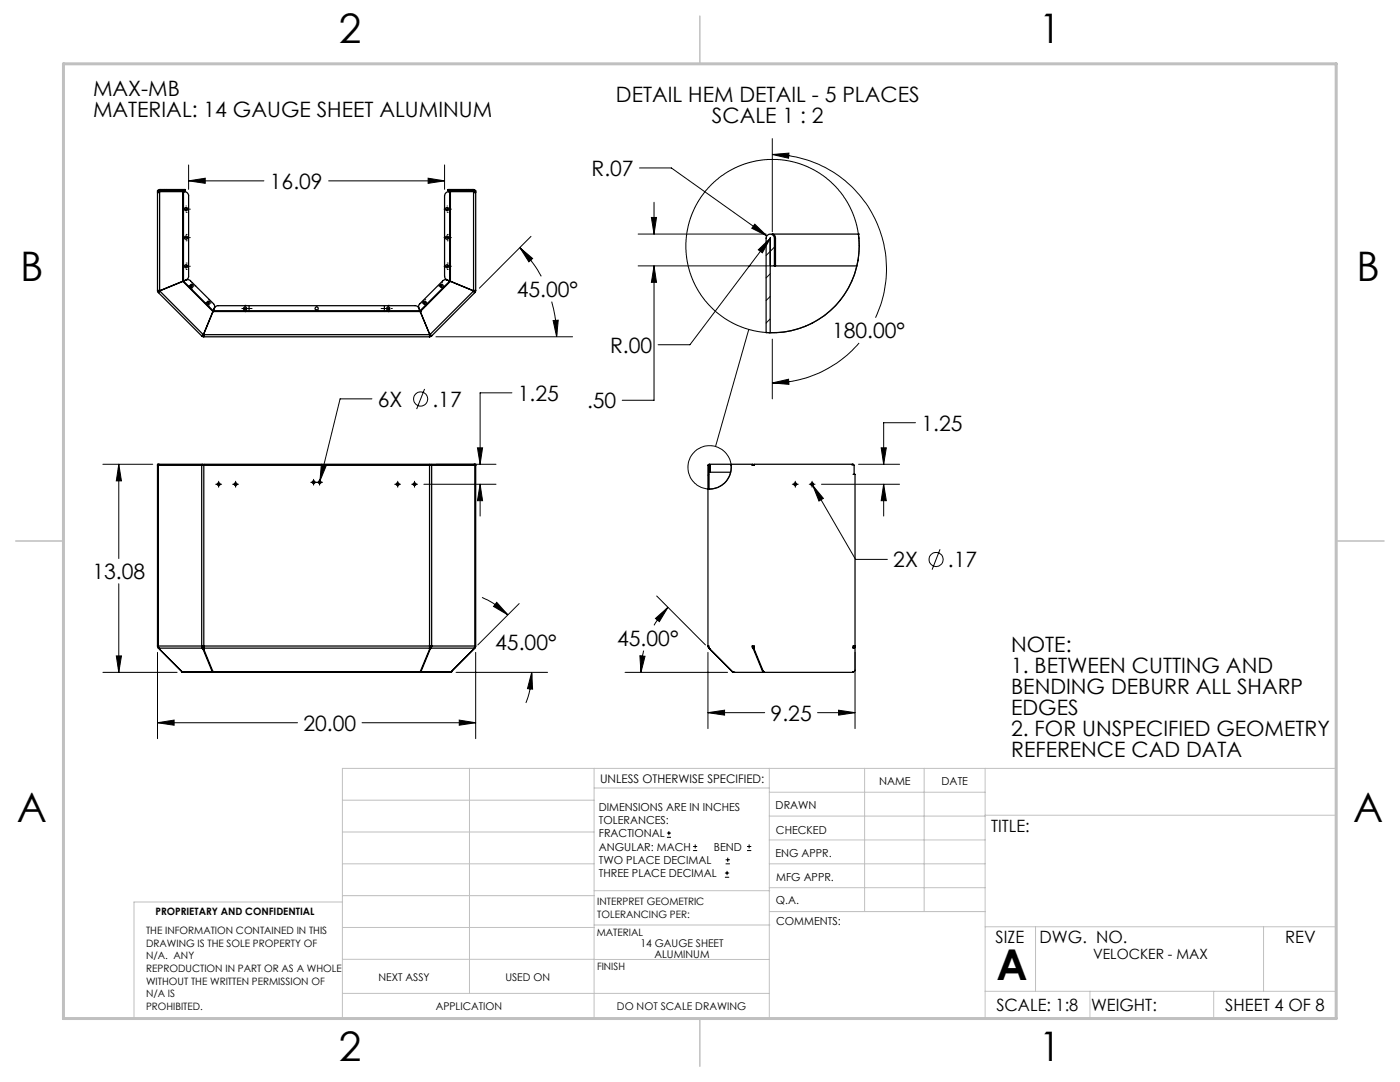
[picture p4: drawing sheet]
<svg xmlns="http://www.w3.org/2000/svg" width="279mm" height="216mm" viewBox="0 0 279 216" stroke-linecap="round" stroke-linejoin="round" font-family="sans-serif">
<g fill="none" stroke="#000" stroke-width=".2">
<path d="M37.6 36.1l3.4-.5v1zM37.6 32.9v4.9M37.6 36.1h15.1M65.6 36.1h23.1M85.4 35.6l3.3 .5-3.3 .5zM88.7 32.9v4.9M127.6 33.5h6.4l19 13.6M154.1 30.8l3.3-.2v1zM154.1 30.8a22.8 22.8 0 0 1 20.6 32.6M154.1 27.7v18.5M36.5 53.1h.1M36.5 41.7h.1"/>
<path d="M36.5 47.4h.1M36.8 53.1h.7M36.8 41.7h.7M36.8 47.4h.7M37.1 52.5h.1M37.1 53.8h.1M37.1 42.4h.1M37.1 46.8h.1M37.1 48h.1M37.1 41.1h.1M37.1 41.4v.7M37.1 47.1v.6"/>
<path d="M37.1 52.8v.6M37.6 57h.1M37.8 53.1h.1M37.8 41.7h.1M37.8 47.4h.1M37.9 57h.7M38.2 56.4h.1M38.2 57.7h.1M38.2 56.7v.7M38.9 57h.1M41.6 59.8h.1M84.8 59.8h.1"/>
<path d="M87.5 57h.1M87.8 57h.6M88.1 56.4h.1M88.1 57.7h.1M88.1 56.7v.7M88.6 47.4h.1M88.6 41.7h.1M88.6 53.1h.1M88.8 57h.1M88.9 53.1h.7M88.9 41.7h.7M88.9 47.4h.7"/>
<path d="M89.3 46.8h.1M89.3 48h.1M89.3 42.4h.1M89.3 52.5h.1M89.3 53.8h.1M89.3 41.1h.1M89.3 41.4v.7M89.3 47.1v.6M89.3 52.8v.6M89.9 47.4h.1M89.9 41.7h.1M89.9 53.1h.1"/>
<path d="M103.8 49.4l2.5 2.2-.7 .6zM103.8 49.4a26.6 26.6 0 0 1 4.2 5.7M106 47.2l-10.3 10.3M127.4 46.7h25.5M127.4 53.1h26.1M130 43.4h1l-.5 3.3zM130.5 53.1l.5 3.2h-1zM130.5 53.1v26.8h-6.3M130.5 40.4v6.3M150.6 44.7l2.4 2.4-3-1.6zM151.3 49.8l2.4-2.3-1.5 2.9zM153.7 54.6l-.8 .9"/>
<path d="M153.7 59.2l-.8 .8M153.7 47.5l-16 21.3h-6.4M154.6 49.3l-1.7 1.7M41 60.4h.1M41.3 60.4h.6M41.6 61.1h.1M41.6 60.1v.6M42.2 60.4h.1M48.3 61.6h.1M48.6 61.6h1.7M48.9 60.9h.1M48.9 62.2h.1"/>
<path d="M48.9 61.2v.7M49.5 61.6h.1M49.7 61v1.2M74.2 79.6h-6.3l-4 16.4M76.1 61.6h1.7M76.7 61v1.2M76.8 61.6h.1M77.5 60.9h.1M77.5 62.2h.1M77.5 61.2v.7M78.1 61.6h.1M84.1 60.4h.1"/>
<path d="M84.5 60.4h.6M84.7 77.6l-1.6 4M84.8 61.1h.1M84.8 60.1v.6M85.4 60.4h.1M87 67.2h27.3M102.2 78.4h-6.4v14.2M110.1 60.2a25.6 25.6 0 0 1 1 7M110.4 64l1-.1-.3 3.3zM149.4 65.7l-6.6 23.4M153.7 63.6l-.8 .9M154.1 76.4l3.3-.7v1z"/>
<path d="M154.1 67.7v11.9M171.4 68.4a22.7 22.7 0 0 1-17.3 8M20.5 92.6h10M23.7 92.6l.5 3.4h-1zM23.7 92.6v18.8M43 96.6h1.2M43.6 96v1.2M46.4 96.6h1.2M47 96v1.2M62 96.2h2.4M62.6 95.6v1.2M63.8 95.6v1.2"/>
<path d="M64.1 92.6l1 .3-1.2 3.1zM78.8 96.6h1.1M79.4 96v1.2M82.2 96.6h1.1M82.7 96v1.2M84.6 96.6h14.4M87 92.6h12M95.3 89.4h1l-.5 3.2zM95.8 96.6l.5 3.3h-1zM95.8 96.6v6.4M141.5 94.7l-.2 .2M158.1 96.6h1.2"/>
<path d="M158.7 96v1.2M161.5 96.6h1.2M162.1 96v1.2M162.2 96.9l2.1 2.5-.9 .6zM162.2 96.9l8.5 14.7h6.4M163.9 96.6h15.6M171.3 92.6h8.2M175.9 89.4h1l-.5 3.2zM176.4 96.6l.5 3.3h-1zM176.4 96.6v6.4M182.7 84.3h-6.3v8.3M23.7 116.5v17.7"/>
<path d="M96.2 119.2a16.9 16.9 0 0 1 5.2 3.5M131.1 118.9l9.7 9.8M187.6 109.6l-1.6 4.1M20.5 134.2h14.8M23.2 130.9h1l-.5 3.3zM31.4 130.2v17.2M91 134.2h18.3M94.9 130.2v17.2M99.1 120.2l2.3 2.5-2.9-1.7zM103.6 120.4l-8.2 8.3M106.1 134.2l.2 3.3-1-.1zM106.1 134.2a16 16 0 0 1-1.1 6.1"/>
<path d="M124.7 134.2h20.5M127.7 130.8l1 .2-.8 3.2zM128.4 129.8l-.4 2.7-.1 1.7M130.8 123.4l2.5-2.2-1.7 2.8zM133.3 121.2a16 16 0 0 0-2.8 3.6M141.3 130.2v15.2M170.6 130.2v15.2M31.4 144.2l3.3-.5v1zM31.4 144.2h28M72.2 144.2h22.7M91.7 143.7l3.2 .5-3.2 .5zM141.3 142.2l3.3-.5v1z"/>
<path d="M141.3 142.2h11.3M163.2 142.2h7.4M167.4 141.7l3.2 .5-3.2 .5zM133.1 167.1h.8M133.1 166.2h.8M133.5 165.8v.9M138.3 169.7h.8M138.3 168.9h.8M138.7 168.5v.8M144.7 175h.8M144.7 174.2h.8M144.8 172.4h.9"/>
<path d="M144.8 171.6h.9M145.1 173.8v.8M145.2 171.1v.9M149.1 169.7h.8M149.1 168.9h.8M149.5 168.5v.8"/>
<circle cx="154.2" cy="49.1" r="17.3"/>
<circle cx="84" cy="79.6" r="1.42"/>
<circle cx="141.6" cy="93.3" r="4.3"/>
<circle cx="186.8" cy="111.6" r="1.41"/>
</g>
<g fill="none" stroke="#c0c0c0" stroke-width=".2">
<path d="M68.3 159.7h50.3M93.7 153.3v44.9M118.6 153.3v49.9M118.6 157.2h34.9M153.5 153.3v49.9M153.5 158.1h43.1M172.5 153.3v28.6M184.4 153.3v28.6M196.6 153.3v49.9M68.3 180h-41.6v23.2h240v-49.9h-198.4v49.9M68.3 178.7h50.3M68.3 172.4h50.3"/>
<path d="M68.3 166h50.3M118.6 177.7h35M153.5 167.6h43.1M153.5 162.8h43.1M153.5 172.4h43.1M153.5 177.1h43.1M196.6 162.7h70.1M68.3 198.2h85.2M68.3 191.4l85.2 .1M68.3 185.1h50.3M118.6 184.6h35M153.6 181.9h43"/>
<path d="M196.6 197.8h70.1M196.6 184.9h70.1M206.7 184.9v12.9M217.5 197.8v5.4M242.2 197.8v5.4M252.2 184.9v12.9"/>
</g>
<path d="M139.7 3.2v9.5M3.1 107.9h9.6M266.7 107.9h9.5M139.7 203.2v9.6" fill="none" stroke="#c0c0c0" stroke-width=".3"/>
<path d="M12.7 12.7h254v190.5h-254z" fill="none" stroke="#c0c0c0" stroke-width=".6"/>
<path d="M31.4 144.2l3.3-.5v1zM91.7 143.7l3.2 .5-3.2 .5zM106.1 134.2l.2 3.3-1-.1zM99.1 120.2l2.3 2.5-2.9-1.7zM23.2 130.9h1l-.5 3.3zM23.7 92.6l.5 3.4h-1zM95.8 96.6l.5 3.3h-1zM95.3 89.4h1l-.5 3.2zM64.1 92.6l-.2 3.4 1.2-3.1zM141.3 142.2l3.3-.5v1zM167.4 141.7l3.2 .5-3.2 .5zM130.8 123.4l2.5-2.2-1.7 2.8zM127.7 130.8l1 .2-.8 3.2zM176.4 96.6l.5 3.3h-1zM175.9 89.4h1l-.5 3.2zM162.2 96.9l1.2 3.1 .9-.6zM85.4 35.6l3.3 .5-3.3 .5zM37.6 36.1l3.4-.5v1zM110.4 64l1-.1-.3 3.3zM103.8 49.4l2.5 2.2-.7 .6zM150.6 44.7l-.6 .8 3 1.6zM130 43.4h1l-.5 3.3zM130.5 53.1l.5 3.2h-1zM154.1 30.8l3.3-.2v1zM154.1 76.4l3.3-.7v1zM151.3 49.8l.9 .6 1.5-2.9z" fill="#000"/>
<g fill="none" stroke="#000" stroke-width=".25">
<path d="M31.4 38.2v-.2h.2v.2M31.4 38.2v19.8M31.4 38.4h.2M31.4 38.2h.2M31.6 38.4h.3v19.6M31.6 38.2h.2M31.6 38.2v.2M31.8 38.2h4.6M31.8 38.2v.2M31.9 37.8l-.4 .2M31.9 38l-.3 .2M31.9 37.8v.2"/>
<path d="M31.9 38h.1M31.9 37.8h.1M31.9 38l-.1 .2M32 37.8h.8M32 38h.8M32 37.8v.2M32.8 37.8h.4M32.8 38h.4M32.8 37.8v.2M33.2 38h3.5M33.2 37.8h3.5M33.2 37.8v.2"/>
<path d="M36.4 38.2l.1 .1M36.5 38.3h.1M36.5 38.3v17.9l-4.5 1.8M36.6 38l-.2 .2M36.6 38.3a.85 .85 0 0 1 1 .8v16.1l-.2 .5-.8 .4M36.6 38.3v17.8M36.7 37.8h.3v.2h-.3M36.7 37.8v.2M89.6 37.8h-.2v.2h.2M89.6 38h3.6M89.6 37.8h3.6M89.6 37.8v.2"/>
<path d="M89.7 38.3h.2M89.7 38.3a.85 .85 0 0 0-1 .8v16l.2 .5 .8 .5M89.7 38.3v17.8M89.8 38l.1 .2M89.9 38.3h.1M89.9 38.2h4.7M89.9 38.2v17.9M93.2 37.8h.4M93.2 38h.4M93.2 37.8v.2M93.6 37.8h.7M93.6 38h.7"/>
<path d="M93.6 37.8v.2M94.3 38h.2M94.3 37.8v.2M94.3 37.8h.2M94.5 38l.1 .2M94.5 38l.2 .2M94.5 37.8l.4 .2M94.5 37.8v.2M94.6 38.2h.1M94.6 38.2v.2M94.7 38.4h-.2v19.6M94.7 38.2v-.2h.2v.2"/>
<path d="M94.7 38.4h.2M94.7 38.2h.2M94.7 38.2v.2M94.9 38.2v19.8M31.4 58h.5M31.4 58l.2 .4M31.6 58.4l8.7 8.6M31.6 58l.2 .2M31.9 58h.1M31.9 58.1l-.3 .3M31.9 58.1l8.6 8.6M32 58l-.1 .1"/>
<path d="M36.5 56.1l-4.5 1.9M36.5 56.1l6 6.1M36.6 56.1h-.1M36.6 56.1l.5-.2a.71 .71 0 0 1 .9 .2l4.8 4.7v.6l-.3 .6M36.6 56.1l5.9 5.9M89.7 56.1h.2M89.7 56.1l-.5-.2a.71 .71 0 0 0-.9 .2l-4.5 4.5-.2 .3v.6M89.7 56.1l-5.9 5.9M89.9 56.1h.1M89.9 56.1l-6 6.1M89.9 56.1l4.5 1.9M94.4 58h.1"/>
<path d="M94.4 58l.1 .1M94.5 58.1l.3 .3M94.5 58.1l-8.7 8.6M94.5 58h.4M94.7 58l-.1 .2M94.8 58.4l-8.7 8.6M94.9 58l-.1 .4M153.7 47.5h.1M153.7 53.1h17.3M153.7 47.5v18.9M154 46.7a.64 .64 0 0 1 .8 .8v5.6M154.2 46.7h17.1"/>
<path d="M154.6 53.1v-5.6a.83 .83 0 0 0-.9-.8 .83 .83 0 0 0-.8 .8v18.9M171.3 46.7a17.3 17.3 0 0 1-18.4 19.7M171.3 46.7h.1M40.3 67l.4 .2M40.4 66.9l.3 .1M40.5 66.7l-.2 .3M40.6 66.6l-.1 .1M40.7 66.8v.4M40.7 66.6v.2M40.7 66.8h45M40.7 67.2h45M42.5 62.2l-1.8 4.4"/>
<path d="M42.5 62v.2M42.6 62h41.2l.1 .2M42.6 62l.3-.7 .5-.3h39.6l.5 .3 .3 .7M83.8 62l.1 .2M83.9 62.2h-41.4l-1.9 4.4M83.9 62.2l1.8 4.4M83.9 62.2h.1M85.7 66.8v.4M85.7 66.6v.2M85.7 66.6l.1 .1M85.8 66.7l.3 .3M86 66.9l-.3 .1"/>
<path d="M86.1 67l-.4 .2M152.9 66.4h.1M31.6 92.9h8.7M31.6 92.9v36M31.6 92.6h-.2v36.3M31.7 92.7l-.3 .2h.2M31.8 92.6l-.2 .3M31.8 92.6h8.6M40.3 92.9h.4M40.3 92.9a.16 .16 0 0 1 .1-.3 .16 .16 0 0 1 .1 .3M40.3 92.9v36M40.4 92.9h.1"/>
<path d="M40.7 92.9v-.3h45v.3M40.7 92.9v36M40.7 92.9h45M85.7 92.9h.4M85.7 92.9v36M85.8 92.9l.2-.3 .1 .3M86 92.6h8.6l.2 .3M86 92.9h.1M86.1 92.9h8.7M86.1 92.9v36M94.7 92.7l.2 .1-.1 .1M94.7 92.6h.2v36.3"/>
<path d="M94.8 92.9v36M141.5 92.9h.1M141.5 94.2h4.3M141.5 92.9v4.7M141.6 92.7l.1 .1v1.4M141.6 92.6h8.6M141.7 94.2v-1.3a.21 .21 0 0 0-.2-.3 .21 .21 0 0 0-.2 .3v36M145.9 92.7a4.4 4.4 0 0 1-4.6 4.9M150.2 92.9h.1M150.4 92.9l-.2-.3-.1 .2 .4 .1v-.3h19.8l.2 .2v1.9M170.1 92.6v.3M170.3 94.7h.2"/>
<path d="M170.5 94.7h.1v39.2l-.3 .2M31.4 128.9h.2M31.4 128.9l.2 .4M31.6 128.9l.2 .4M31.6 128.9h8.7M31.6 129.3l4.8 4.8M31.7 129.3h-.1M31.8 129.3h8.6M31.8 129.3l.1 .3M31.9 129.5l4.4 4.6M36.3 134.1h6.1M36.3 134.1l.3 .1"/>
<path d="M36.3 134v.1M36.4 134.1h.1M36.4 134.1l.2 .1M36.4 134l-.1 .1M36.6 134.2h.1M36.6 134.2h53.1M40.3 128.9h.4M40.3 128.9l.1 .4M40.4 129.3l.1 .3M40.4 128.9l.1 .3M40.5 129.2l-.1 .1M40.5 129.2l.1 .2"/>
<path d="M40.5 129.6l1.9 4.5 .1-.2M40.6 129.4l-.1 .2M40.6 129.4l.1 .1M40.7 128.9v.4M40.7 129.3h45M40.7 128.9h45M40.7 129.3l1.8 4.8M42.4 134.1l.1 .1M42.5 133.9l-.1 .2M42.5 134.1h.1M42.5 134.1l.1 .1M42.5 134.1h41.4"/>
<path d="M42.5 134.2h.1M83.8 134.2h.1M83.9 134.1h.1M83.9 134.1l-.1 .1M83.9 133.9l.1 .2M84 134.1l-.2 .1M84 134.1h6.1M85.7 128.9v.4M85.7 128.9h.4M85.7 129.3l-1.8 4.8M85.8 129.6l-1.8 4.5-.1-.2M85.9 129.2l.1 .1"/>
<path d="M85.9 129.2l-.2 .2 .1 .2M86 128.9l-.1 .3M86 129.3h8.7M86 129.3l-.2 .3M86.1 128.9l-.1 .4M86.1 128.9h8.7M89.7 134.2h.1M90 134.1h.1M90 134.1l-.3 .1M94.5 129.6l-4.5 4.5M94.5 129.5v.1M94.5 129.6l-4.4 4.5"/>
<path d="M94.7 129.3l-.2 .3M94.7 129.3h.1M94.8 128.9l-.1 .4M94.8 128.9h.1M94.8 129.3l-.3 .3M94.9 128.9l-.1 .4M141.3 128.9h.2l.2 .7M141.3 128.9l.1 .4 4.8 4.8M141.7 129.5l4.5 4.6M146.2 134.1h.1M146.2 134.1l.3 .1M146.5 134.2h.1"/>
<path d="M150.2 128.9l.3 .5M150.4 129.6l-.2-.3a.24 .24 0 0 1 0-.3 .24 .24 0 0 1 .3-.1 .24 .24 0 0 1 0 .4v.3l1.9 4.5M150.4 129.6l1.8 4.5M150.5 129.4l-.1 .2M150.5 129.4v.1M152.2 134.1h.1M152.3 134.1l.1 .1M152.3 133.9l-.1 .2M152.3 133.9v.2M152.4 134.1h.1M152.4 134.1v.1M152.4 134.2h.1"/>
<path d="M170.2 134.1h.1M170.2 134.1v.1h-23.7M170.6 129v.1a.23 .23 0 0 1-.2 .2 .23 .23 0 0 1-.2-.3 .23 .23 0 0 1 .3-.1h.1l-.3 .3"/>
<circle cx="37.1" cy="53.1" r=".32"/>
<circle cx="37.1" cy="47.4" r=".33"/>
<circle cx="37.1" cy="41.7" r=".33"/>
<circle cx="38.2" cy="57.1" r=".32"/>
<circle cx="88.1" cy="57.1" r=".33"/>
<circle cx="89.2" cy="53.1" r=".31"/>
<circle cx="89.3" cy="41.7" r=".32"/>
<circle cx="89.3" cy="47.4" r=".32"/>
<circle cx="41.6" cy="60.4" r=".33"/>
<circle cx="48.9" cy="61.6" r=".32"/>
<circle cx="63.2" cy="61.6" r=".32"/>
<circle cx="77.5" cy="61.6" r=".32"/>
<circle cx="84.8" cy="60.4" r=".32"/>
<circle cx="43.6" cy="96.6" r=".28"/>
<circle cx="47" cy="96.6" r=".28"/>
<circle cx="62.6" cy="96.2" r=".28"/>
<circle cx="63.8" cy="96.2" r=".28"/>
<circle cx="79.4" cy="96.6" r=".26"/>
<circle cx="82.7" cy="96.6" r=".27"/>
<circle cx="158.7" cy="96.6" r=".28"/>
<circle cx="162.1" cy="96.6" r=".27"/>
</g>
<text font-size="8.5" x="198.9" y="195.5">A</text>
<g font-size="8.1">
<text x="67.6" y="8.5">2</text>
<text x="207.3" y="8.5">1</text>
<text x="4" y="56.2">B</text>
<text x="270.7" y="56.2">B</text>
<text x="3.3" y="164.1">A</text>
<text x="270" y="164.1">A</text>
<text x="67.6" y="211.7">2</text>
<text x="207.3" y="211.7">1</text>
</g>
<g font-size="4.2">
<text x="18.6" y="19.3">MAX-MB</text>
<text x="18.6" y="23.4">MATERIAL: 14 GAUGE SHEET ALUMINUM</text>
<text x="122.9" y="20.3">DETAIL HEM DETAIL - 5 PLACES</text>
<text x="142.1" y="24.5">SCALE 1 : 2</text>
<text x="118" y="35.1">R.07</text>
<text x="53.9" y="37.7">16.09</text>
<text x="103.1" y="59.3">45.00°</text>
<text x="121.8" y="70.4">R.00</text>
<text x="166" y="67.5">180.00°</text>
<text x="75.4" y="81.2">6X</text>
<text x="86.3" y="81.2">.17</text>
<text x="103.3" y="80">1.25</text>
<text x="117.1" y="81.5">.50</text>
<text x="183.9" y="85.9">1.25</text>
<text x="178.3" y="113.2">2X</text>
<text x="189.2" y="113.2">.17</text>
<text x="18.5" y="115.6">13.08</text>
<text x="98.8" y="129.7">45.00°</text>
<text x="123.2" y="128.9">45.00°</text>
<text x="201.8" y="130.1">NOTE:</text>
<text x="201.8" y="134.3">1. BETWEEN CUTTING AND</text>
<text x="153.8" y="143.8">9.25</text>
<text x="201.8" y="138.5">BENDING DEBURR ALL SHARP</text>
<text x="201.8" y="142.7">EDGES</text>
<text x="60.5" y="145.8">20.00</text>
<text x="201.8" y="146.8">2. FOR UNSPECIFIED GEOMETRY</text>
<text x="201.8" y="151">REFERENCE CAD DATA</text>
</g>
<g font-size="3.4">
<text x="197.8" y="166">TITLE:</text>
<text x="198.7" y="188.1">SIZE</text>
<text x="207.5" y="188.1">DWG. NO.</text>
<text x="256.5" y="188.2">REV</text>
<text x="198.8" y="201.7">SCALE: 1:8</text>
<text x="217.7" y="201.8">WEIGHT:</text>
<text x="244.5" y="201.7">SHEET 4 OF 8</text>
</g>
<text font-size="2.8" x="218.2" y="191.3">VELOCKER - MAX</text>
<text font-size="2.4" x="119.8" y="156.2">UNLESS OTHERWISE SPECIFIED:</text>
<g font-size="2.2">
<text x="119.5" y="161.8">DIMENSIONS ARE IN INCHES</text>
<text x="154.8" y="161.4">DRAWN</text>
<text x="175.4" y="156.6">NAME</text>
<text x="187.9" y="156.7">DATE</text>
<text x="119.5" y="164.4">TOLERANCES:</text>
<text x="119.5" y="167.1">FRACTIONAL</text>
<text x="154.9" y="166.3">CHECKED</text>
<text x="119.5" y="169.7">ANGULAR: MACH</text>
<text x="119.5" y="172.4">TWO PLACE DECIMAL</text>
<text x="142.5" y="169.7">BEND</text>
<text x="154.8" y="171">ENG APPR.</text>
<text x="119.5" y="175">THREE PLACE DECIMAL</text>
<text x="154.9" y="175.7">MFG APPR.</text>
<text x="154.9" y="180.4">Q.A.</text>
<text x="154.9" y="184.6">COMMENTS:</text>
</g>
<g font-size="2.1">
<text x="127.8" y="189">14 GAUGE SHEET</text>
<text x="130.6" y="191.1">ALUMINUM</text>
<text x="75.5" y="195.7">NEXT ASSY</text>
<text x="100.9" y="195.7">USED ON</text>
<text x="86.9" y="201.5">APPLICATION</text>
<text x="123.1" y="201.6">DO NOT SCALE DRAWING</text>
</g>
<g font-size="2">
<text x="31" y="182.6">PROPRIETARY AND CONFIDENTIAL</text>
<text x="119.2" y="180.6">INTERPRET GEOMETRIC</text>
<text x="119.2" y="183.1">TOLERANCING PER:</text>
<text x="29.2" y="186.4">THE INFORMATION CONTAINED IN THIS</text>
<text x="29.2" y="188.9">DRAWING IS THE SOLE PROPERTY OF</text>
<text x="29.2" y="191.4">N/A. ANY</text>
<text x="119.1" y="186.7">MATERIAL</text>
<text x="29.2" y="193.9">REPRODUCTION IN PART OR AS A WHOLE</text>
<text x="29.2" y="196.5">WITHOUT THE WRITTEN PERMISSION OF</text>
<text x="119.1" y="193.5">FINISH</text>
<text x="29.2" y="199">N/A IS</text>
<text x="29.2" y="201.5">PROHIBITED.</text>
</g>
</svg>
